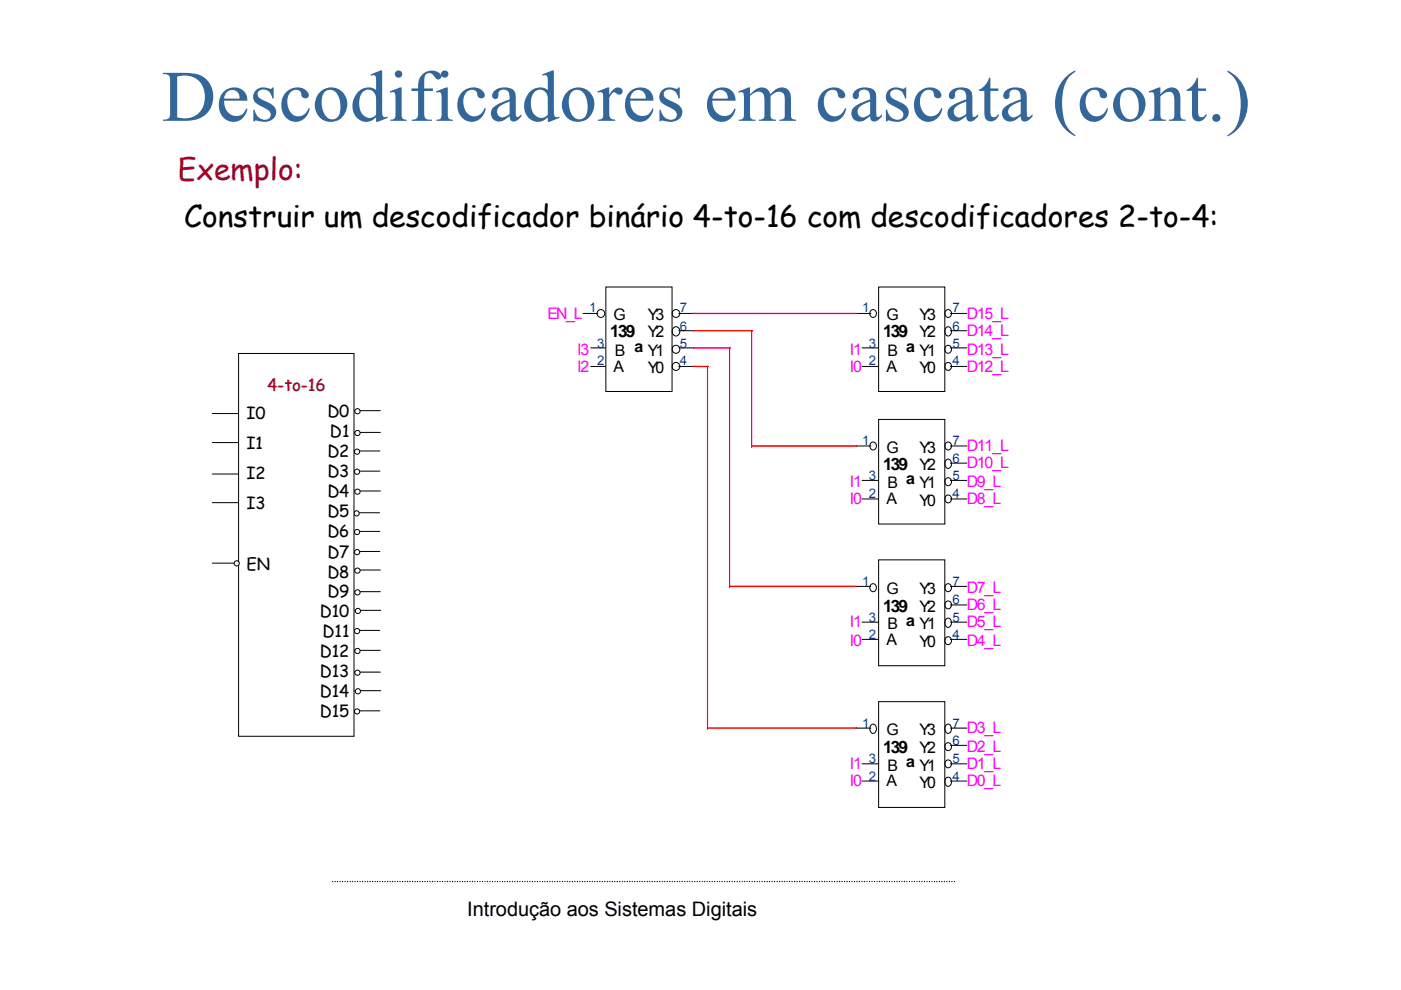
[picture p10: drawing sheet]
<svg xmlns="http://www.w3.org/2000/svg" width="297mm" height="210mm" viewBox="0 0 297 210" stroke-linecap="round" stroke-linejoin="round" font-family="sans-serif">
<path d="M70.4 186.9h.2v.2h-.2zM71 186.9h.1v.2h-.1zM71.5 186.9h.2v.2h-.2zM72 186.9h.2v.2h-.2zM72.6 186.9h.1v.2h-.1zM73.1 186.9h.2v.2h-.2zM73.6 186.9h.2v.2h-.2zM74.1 186.9h.2v.2h-.2zM74.7 186.9h.2v.2h-.2zM75.2 186.9h.2v.2h-.2zM75.7 186.9h.2v.2h-.2zM76.3 186.9h.1v.2h-.1zM76.8 186.9h.2v.2h-.2zM77.3 186.9h.2v.2h-.2zM77.8 186.9h.2v.2h-.2zM78.4 186.9h.2v.2h-.2zM78.9 186.9h.2v.2h-.2zM79.4 186.9h.2v.2h-.2zM80 186.9h.2v.2h-.2zM80.5 186.9h.2v.2h-.2zM81 186.9h.2v.2h-.2zM81.5 186.9h.2v.2h-.2zM82.1 186.9h.2v.2h-.2zM82.6 186.9h.2v.2h-.2zM83.1 186.9h.2v.2h-.2zM83.7 186.9h.2v.2h-.2zM84.2 186.9h.2v.2h-.2zM84.7 186.9h.2v.2h-.2zM85.3 186.9h.1v.2h-.1zM85.8 186.9h.2v.2h-.2zM86.3 186.9h.2v.2h-.2zM86.8 186.9h.2v.2h-.2zM87.4 186.9h.2v.2h-.2zM87.9 186.9h.2v.2h-.2zM88.4 186.9h.2v.2h-.2zM89 186.9h.2v.2h-.2zM89.5 186.9h.2v.2h-.2zM90 186.9h.2v.2h-.2zM90.5 186.9h.2v.2h-.2zM91.1 186.9h.2v.2h-.2zM91.6 186.9h.2v.2h-.2zM92.1 186.9h.2v.2h-.2zM92.7 186.9h.2v.2h-.2zM93.2 186.9h.2v.2h-.2zM93.7 186.9h.2v.2h-.2zM94.3 186.9h.1v.2h-.1zM94.8 186.9h.2v.2h-.2zM95.3 186.9h.2v.2h-.2zM95.8 186.9h.2v.2h-.2zM96.4 186.9h.2v.2h-.2zM96.9 186.9h.2v.2h-.2zM97.4 186.9h.2v.2h-.2zM98 186.9h.1v.2h-.1zM98.5 186.9h.2v.2h-.2zM99 186.9h.2v.2h-.2zM99.5 186.9h.2v.2h-.2zM100.1 186.9h.2v.2h-.2zM100.6 186.9h.2v.2h-.2zM101.1 186.9h.2v.2h-.2zM101.7 186.9h.2v.2h-.2zM102.2 186.9h.2v.2h-.2zM102.7 186.9h.2v.2h-.2zM103.3 186.9h.1v.2h-.1zM103.8 186.9h.2v.2h-.2zM104.3 186.9h.2v.2h-.2zM104.8 186.9h.2v.2h-.2zM105.4 186.9h.2v.2h-.2zM105.9 186.9h.2v.2h-.2zM106.4 186.9h.2v.2h-.2zM107 186.9h.1v.2h-.1zM107.5 186.9h.2v.2h-.2zM108 186.9h.2v.2h-.2zM108.6 186.9h.1v.2h-.1zM109.1 186.9h.2v.2h-.2zM109.6 186.9h.2v.2h-.2zM110.1 186.9h.2v.2h-.2zM110.7 186.9h.1v.2h-.1zM111.2 186.9h.2v.2h-.2zM111.7 186.9h.2v.2h-.2zM112.3 186.9h.1v.2h-.1zM112.8 186.9h.2v.2h-.2zM113.3 186.9h.2v.2h-.2zM113.8 186.9h.2v.2h-.2zM114.4 186.9h.2v.2h-.2zM114.9 186.9h.2v.2h-.2zM115.4 186.9h.2v.2h-.2zM116 186.9h.1v.2h-.1zM116.5 186.9h.2v.2h-.2zM117 186.9h.2v.2h-.2zM117.6 186.9h.1v.2h-.1zM118.1 186.9h.2v.2h-.2zM118.6 186.9h.2v.2h-.2zM119.1 186.9h.2v.2h-.2zM119.7 186.9h.2v.2h-.2zM120.2 186.9h.2v.2h-.2zM120.7 186.9h.2v.2h-.2zM121.3 186.9h.2v.2h-.2zM121.8 186.9h.2v.2h-.2zM122.3 186.9h.2v.2h-.2zM122.8 186.9h.2v.2h-.2zM123.4 186.9h.2v.2h-.2zM123.9 186.9h.2v.2h-.2zM124.4 186.9h.2v.2h-.2zM125 186.9h.2v.2h-.2zM125.5 186.9h.2v.2h-.2zM126 186.9h.2v.2h-.2zM126.5 186.9h.2v.2h-.2zM127.1 186.9h.2v.2h-.2zM127.6 186.9h.2v.2h-.2zM128.1 186.9h.2v.2h-.2zM128.7 186.9h.2v.2h-.2zM129.2 186.9h.2v.2h-.2zM129.7 186.9h.2v.2h-.2zM130.3 186.9h.1v.2h-.1zM130.8 186.9h.2v.2h-.2zM131.3 186.9h.2v.2h-.2zM131.8 186.9h.2v.2h-.2zM132.4 186.9h.2v.2h-.2zM132.9 186.9h.2v.2h-.2zM133.4 186.9h.2v.2h-.2zM134 186.9h.2v.2h-.2zM134.5 186.9h.2v.2h-.2zM135 186.9h.2v.2h-.2zM135.5 186.9h.2v.2h-.2zM136.1 186.9h.2v.2h-.2zM136.6 186.9h.2v.2h-.2zM137.1 186.9h.2v.2h-.2zM137.7 186.9h.2v.2h-.2zM138.2 186.9h.2v.2h-.2zM138.7 186.9h.2v.2h-.2zM139.3 186.9h.1v.2h-.1zM139.8 186.9h.2v.2h-.2zM140.3 186.9h.2v.2h-.2zM140.8 186.9h.2v.2h-.2zM141.4 186.9h.2v.2h-.2zM141.9 186.9h.2v.2h-.2zM142.4 186.9h.2v.2h-.2zM143 186.9h.1v.2h-.1zM143.5 186.9h.2v.2h-.2zM144 186.9h.2v.2h-.2zM144.6 186.9h.1v.2h-.1zM145.1 186.9h.2v.2h-.2zM145.6 186.9h.2v.2h-.2zM146.1 186.9h.2v.2h-.2zM146.7 186.9h.2v.2h-.2zM147.2 186.9h.2v.2h-.2zM147.7 186.9h.2v.2h-.2zM148.3 186.9h.1v.2h-.1zM148.8 186.9h.2v.2h-.2zM149.3 186.9h.2v.2h-.2zM149.8 186.9h.2v.2h-.2zM150.4 186.9h.2v.2h-.2zM150.9 186.9h.2v.2h-.2zM151.4 186.9h.2v.2h-.2zM152 186.9h.1v.2h-.1zM152.5 186.9h.2v.2h-.2zM153 186.9h.2v.2h-.2zM153.6 186.9h.1v.2h-.1zM154.1 186.9h.2v.2h-.2zM154.6 186.9h.2v.2h-.2zM155.1 186.9h.2v.2h-.2zM155.7 186.9h.2v.2h-.2zM156.2 186.9h.2v.2h-.2zM156.7 186.9h.2v.2h-.2zM157.3 186.9h.1v.2h-.1zM157.8 186.9h.2v.2h-.2zM158.3 186.9h.2v.2h-.2zM158.9 186.9h.1v.2h-.1zM159.4 186.9h.2v.2h-.2zM159.9 186.9h.2v.2h-.2zM160.4 186.9h.2v.2h-.2zM161 186.9h.1v.2h-.1zM161.5 186.9h.2v.2h-.2zM162 186.9h.2v.2h-.2zM162.6 186.9h.1v.2h-.1zM163.1 186.9h.2v.2h-.2zM163.6 186.9h.2v.2h-.2zM164.1 186.9h.2v.2h-.2zM164.7 186.9h.2v.2h-.2zM165.2 186.9h.2v.2h-.2zM165.7 186.9h.2v.2h-.2zM166.3 186.9h.2v.2h-.2zM166.8 186.9h.2v.2h-.2zM167.3 186.9h.2v.2h-.2zM167.8 186.9h.2v.2h-.2zM168.4 186.9h.2v.2h-.2zM168.9 186.9h.2v.2h-.2zM169.4 186.9h.2v.2h-.2zM170 186.9h.2v.2h-.2zM170.5 186.9h.2v.2h-.2zM171 186.9h.2v.2h-.2zM171.6 186.9h.1v.2h-.1zM172.1 186.9h.2v.2h-.2zM172.6 186.9h.2v.2h-.2zM173.1 186.9h.2v.2h-.2zM173.7 186.9h.2v.2h-.2zM174.2 186.9h.2v.2h-.2zM174.7 186.9h.2v.2h-.2zM175.3 186.9h.1v.2h-.1zM175.8 186.9h.2v.2h-.2zM176.3 186.9h.2v.2h-.2zM176.8 186.9h.2v.2h-.2zM177.4 186.9h.2v.2h-.2zM177.9 186.9h.2v.2h-.2zM178.4 186.9h.2v.2h-.2zM179 186.9h.2v.2h-.2zM179.5 186.9h.2v.2h-.2zM180 186.9h.2v.2h-.2zM180.5 186.9h.2v.2h-.2zM181.1 186.9h.2v.2h-.2zM181.6 186.9h.2v.2h-.2zM182.1 186.9h.2v.2h-.2zM182.7 186.9h.2v.2h-.2zM183.2 186.9h.2v.2h-.2zM183.7 186.9h.2v.2h-.2zM184.3 186.9h.1v.2h-.1zM184.8 186.9h.2v.2h-.2zM185.3 186.9h.2v.2h-.2zM185.9 186.9h.1v.2h-.1zM186.4 186.9h.2v.2h-.2zM186.9 186.9h.2v.2h-.2zM187.4 186.9h.2v.2h-.2zM188 186.9h.1v.2h-.1zM188.5 186.9h.2v.2h-.2zM189 186.9h.2v.2h-.2zM189.6 186.9h.1v.2h-.1zM190.1 186.9h.2v.2h-.2zM190.6 186.9h.2v.2h-.2zM191.1 186.9h.2v.2h-.2zM191.7 186.9h.2v.2h-.2zM192.2 186.9h.2v.2h-.2zM192.7 186.9h.2v.2h-.2zM193.3 186.9h.1v.2h-.1zM193.8 186.9h.2v.2h-.2zM194.3 186.9h.2v.2h-.2zM194.9 186.9h.1v.2h-.1zM195.4 186.9h.2v.2h-.2zM195.9 186.9h.2v.2h-.2zM196.4 186.9h.2v.2h-.2zM197 186.9h.2v.2h-.2zM197.5 186.9h.2v.2h-.2zM198 186.9h.2v.2h-.2zM198.6 186.9h.1v.2h-.1zM199.1 186.9h.2v.2h-.2zM199.6 186.9h.2v.2h-.2zM200.1 186.9h.2v.2h-.2zM200.7 186.9h.2v.2h-.2zM201.2 186.9h.2v.2h-.2zM201.7 186.9h.2v.2h-.2zM202.3 186.9h.1v.2h-.1z" fill="#000"/>
<path d="M28.6 181h15.6v16h-15.6z" fill="#fff"/>
<path d="M257 25a.86 .86 0 0 1 1.7 0 .86 .86 0 0 1-1.7 0zM214.2 22.7a1.29 1.29 0 0 0-.1 1.9 1.29 1.29 0 0 0 1.9-.2l.4-.2v-2.7l-1.5 .7zM202.6 22.7a1.29 1.29 0 0 0 0 1.9 1.29 1.29 0 0 0 1.9-.2l.4-.2v-2.7l-1.6 .7zM182.2 22.7a1.29 1.29 0 0 0 0 1.9 1.29 1.29 0 0 0 1.9-.2l.4-.2v-2.7l-1.5 .7zM105.8 22.7a1.29 1.29 0 0 0 0 1.9 1.29 1.29 0 0 0 1.9-.2l.4-.2v-2.7l-1.6 .7zM151.6 19.6l-.4 .5-.2 .8h3.3a1.59 1.59 0 0 0-.8-1.6 1.59 1.59 0 0 0-1.9 .3zM134.2 19.6l-.4 .5-.2 .8h3.3a1.59 1.59 0 0 0-.8-1.6 1.59 1.59 0 0 0-1.9 .3zM48.1 19.6l-.4 .5-.2 .8h3.3a1.59 1.59 0 0 0-.8-1.6 1.59 1.59 0 0 0-1.9 .3zM238.2 19.4a4.4 4.4 0 0 0 .7 5.7 1.78 1.78 0 0 0 2.5-1.9 4.2 4.2 0 0 0-1.4-4l-1.1-.1zM121.3 19.4a4.4 4.4 0 0 0 .8 5.7 1.78 1.78 0 0 0 2.5-1.9 4.2 4.2 0 0 0-1.5-4l-1-.1zM68.9 19.4a4.4 4.4 0 0 0 .8 5.7 1.77 1.77 0 0 0 2.5-1.9 4.2 4.2 0 0 0-1.5-4l-1-.1zM113.3 19.6a3.9 3.9 0 0 0 .5 5.1l.6 .3a1.76 1.76 0 0 0 1.7-.7v-.6a11 11 0 0 0-.2-3.8 1.55 1.55 0 0 0-2.6-.3zM76.9 19.6a3.9 3.9 0 0 0 .5 5.1l.6 .3a1.74 1.74 0 0 0 1.7-.7v-.6a11 11 0 0 0-.2-3.8 1.55 1.55 0 0 0-2.6-.3zM243.5 19.4l2.5-.9v1.5a2.75 2.75 0 0 1 3.2-1.3 2.71 2.71 0 0 1 1.1 2.9v2.5a.95 .95 0 0 0 .1 1 .95 .95 0 0 0 1 .3v.2h-.6h-3v-.2a.95 .95 0 0 0 1-.3 .95 .95 0 0 0 .2-1v-1.4a4.7 4.7 0 0 0-.4-3 1.97 1.97 0 0 0-2.6 .7v3.7a.97 .97 0 0 0 .2 1 .97 .97 0 0 0 1 .3v.2h-.6h-3v-.2a.96 .96 0 0 0 1.1-1.3v-1.6a5.8 5.8 0 0 0-.2-2.9l-.9 .1zM237.2 19.4a3.5 3.5 0 0 1 4.5 0 3.5 3.5 0 0 1 .7 4.5 3.4 3.4 0 0 1-4.5 1.7 3.4 3.4 0 0 1-1.7-4.5l.5-1.1zM229.9 19.6a2.96 2.96 0 0 1 4.8 .3 .8 .8 0 0 1-.8 1 .8 .8 0 0 1-.8-.9 1.27 1.27 0 0 0-1-1 1.27 1.27 0 0 0-1.3 .6 3.5 3.5 0 0 0 .9 4.9 2.3 2.3 0 0 0 3-1.6l.2 .1a3 3 0 0 1-3.1 2.8 3 3 0 0 1-2.9-3.1v-1l.3-1zM213.1 19.4a3.3 3.3 0 0 1 4.3 0 8 8 0 0 1 .3 3.4 2.54 2.54 0 0 0 .3 2h.3l.6-.6v.2a1.61 1.61 0 0 1-2.3 1.1l-.2-.9a2.92 2.92 0 0 1-2.9 1.1 1.87 1.87 0 0 1-1.1-1.9 1.87 1.87 0 0 1 1.4-1.6l2.6-1.1a1.72 1.72 0 0 0-1-2.1 1.11 1.11 0 0 0-1.2 .3 1.11 1.11 0 0 0-.2 1.2 .69 .69 0 0 1-.9 .5 .69 .69 0 0 1-.4-1zM201.5 19.4a3.3 3.3 0 0 1 4.4 0 13.2 13.2 0 0 1 .3 4.3v.3a.52 .52 0 0 0 .2 .8 .52 .52 0 0 0 .7-.3l.3-.3v.2a1.61 1.61 0 0 1-2.3 1.1l-.2-.9a2.92 2.92 0 0 1-3 1.1 1.87 1.87 0 0 1-1-1.9 1.87 1.87 0 0 1 1.3-1.6l2.7-1.1a1.72 1.72 0 0 0-1-2.1 1.12 1.12 0 0 0-1.2 .3 1.12 1.12 0 0 0-.2 1.2 .69 .69 0 0 1-1 .5 .69 .69 0 0 1-.3-1zM194.8 19.6a2.95 2.95 0 0 1 4.8 .3 .79 .79 0 0 1-.8 1 .79 .79 0 0 1-.8-.9 1.27 1.27 0 0 0-1-1 1.27 1.27 0 0 0-1.3 .6 3.5 3.5 0 0 0 .9 4.9 2.28 2.28 0 0 0 3-1.6l.2 .1a3 3 0 0 1-3.1 2.8 3 3 0 0 1-2.9-3.1v-1l.2-1zM188.4 19.1a3.8 3.8 0 0 1 3.2-.3l.3-.3h.2v2.4h-.2a1.87 1.87 0 0 0-2.8-1.6 1.07 1.07 0 0 0 .5 1.8l.4 .2a5.9 5.9 0 0 1 2.5 1.7 2.24 2.24 0 0 1-.6 2.3 2.24 2.24 0 0 1-2.3 .5l-1.2-.3-.6 .2v-2.4h.3a2.14 2.14 0 0 0 3.1 1.8 1.21 1.21 0 0 0-.6-2 5 5 0 0 1-2.7-2l-.1-.5a1.9 1.9 0 0 1 .6-1.5zM181.2 19.4a3.3 3.3 0 0 1 4.3 0 12.7 12.7 0 0 1 .3 4.3v.3a.52 .52 0 0 0 .2 .8 .52 .52 0 0 0 .7-.3l.3-.3v.2a1.61 1.61 0 0 1-2.3 1.1l-.2-.9a2.92 2.92 0 0 1-3 1.1 1.88 1.88 0 0 1-1-1.9 1.88 1.88 0 0 1 1.4-1.6l2.6-1.1a1.71 1.71 0 0 0-1-2.1 1.12 1.12 0 0 0-1.2 .3 1.12 1.12 0 0 0-.2 1.2 .69 .69 0 0 1-1 .5 .69 .69 0 0 1-.3-1zM174.4 19.6a2.96 2.96 0 0 1 4.8 .3 .79 .79 0 0 1-.8 1 .79 .79 0 0 1-.8-.9 1.33 1.33 0 0 0-1.2-1 1.33 1.33 0 0 0-1.3 .9 3.5 3.5 0 0 0 1.1 4.6 2.29 2.29 0 0 0 3-1.6l.2 .1a3 3 0 0 1-3.1 2.8 3 3 0 0 1-2.9-3.1v-1l.2-1zM156.5 19.4l2.2-.9h.3v1.5a2.96 2.96 0 0 1 3.4-1.2l.7 .6 .2 .6a2.73 2.73 0 0 1 3.5-1.2 2.72 2.72 0 0 1 .9 2.8v2.5a.95 .95 0 0 0 1.1 1.3v.2h-.6h-3v-.2a.96 .96 0 0 0 1-.3 .96 .96 0 0 0 .2-1v-1.5a4.3 4.3 0 0 0-.4-2.9 2.05 2.05 0 0 0-2.6 .8v3.6a.97 .97 0 0 0 .1 1 .97 .97 0 0 0 1 .3v.2h-.6h-3v-.2a.96 .96 0 0 0 1-.3 .96 .96 0 0 0 .2-1v-1a7.7 7.7 0 0 0-.3-3.2 1.74 1.74 0 0 0-2.6 .3l-.2 .2v3.7a.97 .97 0 0 0 .2 1 .97 .97 0 0 0 1 .3v.2h-.6h-2.9v-.2a.94 .94 0 0 0 .9-.3 .94 .94 0 0 0 .1-1v-1.6a6.2 6.2 0 0 0-.2-2.9l-.8 .1zM140.4 19.1a3.8 3.8 0 0 1 3.2-.3l.3-.3h.2v2.4h-.2a1.82 1.82 0 0 0-1.1-1.7 1.82 1.82 0 0 0-1.9 .3 1.3 1.3 0 0 0 1 1.8 5.8 5.8 0 0 1 2.6 1.7 2.26 2.26 0 0 1-.6 2.3 2.26 2.26 0 0 1-2.3 .5l-1.2-.3-.6 .2v-2.4h.3a2.12 2.12 0 0 0 3.1 1.8 1.21 1.21 0 0 0-.6-2 5 5 0 0 1-2.7-2l-.1-.5a1.92 1.92 0 0 1 .6-1.5zM126.7 19.4l2.1-.9h.4v1.6a1.99 1.99 0 0 1 2.3-1.4 .78 .78 0 0 1 .3 1.2 .78 .78 0 0 1-1.3-.2l-.2-.1a1.52 1.52 0 0 0-1.1 1.7v.5a7.1 7.1 0 0 0 .2 3.2l.5 .3 .5 .1v.2h-3.6v-.2a.96 .96 0 0 0 1.1-1.3v-1.6a5.5 5.5 0 0 0-.2-2.8h-.9zM120.3 19.4a3.5 3.5 0 0 1 4.6 0 3.5 3.5 0 0 1 .7 4.5 3.4 3.4 0 0 1-4.5 1.7 3.4 3.4 0 0 1-1.8-4.5l.5-1.1zM104.7 19.4a3.3 3.3 0 0 1 4.4 0 12.7 12.7 0 0 1 .2 4.3l.1 .3a.52 .52 0 0 0 .2 .8 .52 .52 0 0 0 .7-.3l.3-.3v.2a1.61 1.61 0 0 1-2.3 1.1l-.2-.9a2.92 2.92 0 0 1-3 1.1 1.88 1.88 0 0 1-1-1.9 1.88 1.88 0 0 1 1.3-1.6l2.7-1.1a1.71 1.71 0 0 0-1.1-2.1 1.12 1.12 0 0 0-1.1 .3 1.12 1.12 0 0 0-.3 1.2 .69 .69 0 0 1-.9 .5 .69 .69 0 0 1-.3-1zM98 19.6a2.97 2.97 0 0 1 4.7 .3 .79 .79 0 0 1-.7 1 .79 .79 0 0 1-.8-.9 1.33 1.33 0 0 0-1.3-1 1.33 1.33 0 0 0-1.3 .9 3.5 3.5 0 0 0 1.2 4.6 2.29 2.29 0 0 0 3-1.6l.2 .1a3 3 0 0 1-3.1 2.8 3 3 0 0 1-2.9-3.1v-1l.2-1zM92.4 19.4l2.2-.9h.3v2.8a10.6 10.6 0 0 0 .2 3.8l.2 .2 .7 .1v.2h-3.5v-.2a.95 .95 0 0 0 1.1-1.3v-1.6a5.5 5.5 0 0 0-.2-2.9l-.9 .1zM82.7 19.4l2.1-.9h.4v2.8a10.6 10.6 0 0 0 .1 3.8l.2 .2 .7 .1v.2h-3.4v-.2a.95 .95 0 0 0 1.1-1.3v-1.6a5.5 5.5 0 0 0-.3-2.9l-.8 .1zM67.9 19.4a3.5 3.5 0 0 1 4.6 0 3.5 3.5 0 0 1 .7 4.5 3.4 3.4 0 0 1-4.5 1.7 3.4 3.4 0 0 1-1.8-4.5l.5-1.1zM60.7 19.6a2.96 2.96 0 0 1 4.7 .3 .8 .8 0 0 1-.7 1 .8 .8 0 0 1-.8-.9 1.27 1.27 0 0 0-1.1-1 1.27 1.27 0 0 0-1.3 .6 3.5 3.5 0 0 0 1 4.9 2.28 2.28 0 0 0 2.9-1.6l.3 .1a3 3 0 0 1-3.2 2.8 3 3 0 0 1-2.8-3.1v-1l.2-1zM54.3 19.1a3.8 3.8 0 0 1 3.2-.3l.3-.3h.2v2.4h-.2a1.82 1.82 0 0 0-1.1-1.7 1.82 1.82 0 0 0-2 .3 1.3 1.3 0 0 0 1.1 1.8 5.8 5.8 0 0 1 2.6 1.7 2.26 2.26 0 0 1-.6 2.3 2.26 2.26 0 0 1-2.3 .5l-1.3-.3-.5 .2v-2.4h.3a2.12 2.12 0 0 0 3.1 1.8 1.21 1.21 0 0 0-.6-2 5 5 0 0 1-2.7-2l-.1-.5a1.92 1.92 0 0 1 .6-1.5zM150.9 19.5a2.87 2.87 0 0 1 3.1-.9 2.87 2.87 0 0 1 2 2.8h-5a2.7 2.7 0 0 0 3.6 3l.5-.4 .6-1 .3 .1a3 3 0 0 1-3.2 2.7 3 3 0 0 1-2.9-3v-1.1l.2-1zM133.5 19.5a2.87 2.87 0 0 1 3.1-.9 2.87 2.87 0 0 1 2 2.8h-5a2.7 2.7 0 0 0 3.6 3l.5-.4 .6-1 .3 .1a3 3 0 0 1-3.2 2.7 3 3 0 0 1-2.9-3v-1.1l.2-1zM47.3 19.5a2.87 2.87 0 0 1 3.2-.9 2.87 2.87 0 0 1 1.9 2.8h-4.9a2.7 2.7 0 0 0 3.6 3l.5-.4 .6-1 .2 .1a3 3 0 0 1-3.1 2.7 3 3 0 0 1-2.9-3v-1.1l.2-1zM253.8 16.5h.2v2.3h1.7v.5h-1.7v4.4a.84 .84 0 0 0 .5 1.1 .84 .84 0 0 0 1.1-.5h.3a1.71 1.71 0 0 1-2.9 .9l-.3-.9v-5h-1.1v-.3a4.1 4.1 0 0 0 2.2-2.5zM209.7 16.5h.3v2.3h1.7v.5h-1.7v4.4a.84 .84 0 0 0 .5 1.1 .84 .84 0 0 0 1.1-.5h.3a1.71 1.71 0 0 1-2.9 .9 6 6 0 0 1-.3-3.3v-2.6h-1.1v-.3a4.1 4.1 0 0 0 2.1-2.5zM37.6 16.2v8.7a4.4 4.4 0 0 0 5.8-5 4.3 4.3 0 0 0-5.8-3.7zM34.5 15.5h2.5a12.5 12.5 0 0 1 5.9 .7 5.1 5.1 0 0 1 2.1 5.7 5.1 5.1 0 0 1-4.9 3.7h-5.6v-.2a1.19 1.19 0 0 0 1.3-.3 1.19 1.19 0 0 0 .3-1.3v-6.5a1.19 1.19 0 0 0-.3-1.3 1.19 1.19 0 0 0-1.3-.3zM89.4 15.9a2.63 2.63 0 0 1 4.1 .1 .68 .68 0 0 1-.4 .8 .68 .68 0 0 1-.8-.4 1.19 1.19 0 0 0-1-.9 1.19 1.19 0 0 0-1.2 .5l-.2 2.8h1.9v.5h-1.9v1.9a11.2 11.2 0 0 0 .2 3.8l.5 .3 1 .1v.2h-4.3v-.2a1.16 1.16 0 0 0 1.3-1.6v-4.5h-1.4v-.5h1.4v-.2a3.8 3.8 0 0 1 .8-2.7zM260.2 14.9a7.8 7.8 0 0 1 4.4 7 7.8 7.8 0 0 1-4.4 7v-.1a6.4 6.4 0 0 0 2.1-2.3 12.5 12.5 0 0 0-.3-9.5l-.7-.9-1.1-.8zM226 16.3l1-.8 1-.6v.4a6.2 6.2 0 0 0-2.8 5.5 9.8 9.8 0 0 0 1.5 6.7l1.3 1.2v.2a7.9 7.9 0 0 1-2-12.6zM115 15.8l2.1-.9h.3v9a.72 .72 0 0 0 .3 .9 .72 .72 0 0 0 .9-.1v.3l-2.1 .8h-.4v-.9a2.84 2.84 0 0 1-3.1 .8 2.84 2.84 0 0 1-1.8-2.6 3.8 3.8 0 0 1 3.8-4.5l1.1 .5v-2.2a.69 .69 0 0 0-.2-.8 .69 .69 0 0 0-.8 0zM93.5 15.7a.8 .8 0 0 1 1.6 0 .8 .8 0 0 1-1.6 0zM83.7 15.7a.8 .8 0 0 1 1.6 0 .8 .8 0 0 1-1.6 0zM78.5 15.8l2.2-.9h.3v9a.72 .72 0 0 0 .3 .9 .72 .72 0 0 0 .8-.1l.1 .3-2.1 .8h-.4v-.9a2.84 2.84 0 0 1-3.1 .8 2.84 2.84 0 0 1-1.8-2.6 3.8 3.8 0 0 1 3.8-4.5l1.1 .5v-2.2a.7 .7 0 0 0-.2-.8 .7 .7 0 0 0-.8 0z" fill-rule="evenodd" fill="#369"/>
<path d="M41.1 70.9h43.5v87.1h-43.5z" fill="#fff"/>
<path d="M75.1 87.1h5.5" fill="none" stroke="#000" stroke-width=".21"/>
<circle cx="75.8" cy="87.2" r=".56" fill="#fff"/>
<g fill="none" stroke="#000" stroke-width=".21">
<path d="M75.1 91.7h5.5"/>
<circle cx="75.8" cy="87.2" r=".56"/>
</g>
<circle cx="75.8" cy="91.8" r=".56" fill="#fff"/>
<g fill="none" stroke="#000" stroke-width=".21">
<path d="M75 95.7h5.6"/>
<circle cx="75.8" cy="91.8" r=".56"/>
</g>
<circle cx="75.7" cy="95.8" r=".55" fill="#fff"/>
<g fill="none" stroke="#000" stroke-width=".21">
<path d="M75 99.9h5.6"/>
<circle cx="75.7" cy="95.8" r=".55"/>
</g>
<circle cx="75.7" cy="100.1" r=".55" fill="#fff"/>
<g fill="none" stroke="#000" stroke-width=".21">
<path d="M75.1 104.1h5.5"/>
<circle cx="75.7" cy="100.1" r=".55"/>
</g>
<circle cx="75.8" cy="104.3" r=".55" fill="#fff"/>
<g fill="none" stroke="#000" stroke-width=".21">
<path d="M74.9 108.8h5.6"/>
<circle cx="75.8" cy="104.3" r=".55"/>
</g>
<circle cx="75.6" cy="108.9" r=".55" fill="#fff"/>
<g fill="none" stroke="#000" stroke-width=".21">
<path d="M75 112.7h5.6"/>
<circle cx="75.6" cy="108.9" r=".55"/>
</g>
<circle cx="75.7" cy="112.8" r=".55" fill="#fff"/>
<g fill="none" stroke="#000" stroke-width=".21">
<path d="M75 117h5.6"/>
<circle cx="75.7" cy="112.8" r=".55"/>
</g>
<circle cx="75.7" cy="117.1" r=".56" fill="#fff"/>
<g fill="none" stroke="#000" stroke-width=".21">
<path d="M75.1 120.9h5.5"/>
<circle cx="75.7" cy="117.1" r=".56"/>
</g>
<circle cx="75.8" cy="121" r=".55" fill="#fff"/>
<g fill="none" stroke="#000" stroke-width=".21">
<path d="M75.1 125.5h5.5"/>
<circle cx="75.8" cy="121" r=".55"/>
</g>
<circle cx="75.8" cy="125.6" r=".55" fill="#fff"/>
<g fill="none" stroke="#000" stroke-width=".21">
<path d="M75.2 129.5h5.5"/>
<circle cx="75.8" cy="125.6" r=".55"/>
</g>
<circle cx="75.9" cy="129.6" r=".55" fill="#fff"/>
<g fill="none" stroke="#000" stroke-width=".21">
<path d="M75 133.7h5.6"/>
<circle cx="75.9" cy="129.6" r=".55"/>
</g>
<circle cx="75.7" cy="133.9" r=".55" fill="#fff"/>
<g fill="none" stroke="#000" stroke-width=".21">
<path d="M75.1 137.9h5.5"/>
<circle cx="75.7" cy="133.9" r=".55"/>
</g>
<circle cx="75.8" cy="138.1" r=".55" fill="#fff"/>
<g fill="none" stroke="#000" stroke-width=".21">
<path d="M75.1 142.6h5.5"/>
<circle cx="75.8" cy="138.1" r=".55"/>
</g>
<circle cx="75.8" cy="142.7" r=".55" fill="#fff"/>
<g fill="none" stroke="#000" stroke-width=".21">
<path d="M75.2 146.5h5.5"/>
<circle cx="75.8" cy="142.7" r=".55"/>
</g>
<circle cx="75.9" cy="146.6" r=".55" fill="#fff"/>
<g fill="none" stroke="#000" stroke-width=".21">
<path d="M75 150.8h5.6"/>
<circle cx="75.9" cy="146.6" r=".55"/>
</g>
<circle cx="75.7" cy="150.9" r=".55" fill="#fff"/>
<circle cx="75.7" cy="150.9" r=".55" fill="none" stroke="#000" stroke-width=".21"/>
<path d="M50.6 75h24.5v81.2h-24.5z" fill="#fff"/>
<path d="M50.6 75h24.5v81.2h-24.5zM45 93.9h5.6M45 87.7h5.6M45 106.6h5.6M45 100.5h5.6M45 119.4h5.6" fill="none" stroke="#000" stroke-width=".21"/>
<circle cx="50.2" cy="119.5" r=".55" fill="#fff"/>
<circle cx="50.2" cy="119.5" r=".55" fill="none" stroke="#000" stroke-width=".21"/>
<path d="M128.9 61.2h13.4v21.6h-13.4z" fill="#fff"/>
<g fill="none" stroke="#000" stroke-width=".21">
<path d="M128.5 60.9h14v22.1h-14zM142.7 69.6a.9 .9 0 0 1 1.3 .1 .9 .9 0 0 1-.1 1.3 .9 .9 0 0 1-1.3-.1 .9 .9 0 0 1 .1-1.3z"/>
<circle cx="127.4" cy="66.5" r=".82"/>
<circle cx="143.3" cy="77.7" r=".83"/>
<circle cx="143.3" cy="74.1" r=".83"/>
<circle cx="143.3" cy="66.5" r=".82"/>
</g>
<path d="M186.5 61.2h13.4v21.6h-13.4z" fill="#fff"/>
<path d="M184.6 65.9a.75 .75 0 0 1 1 .1 .75 .75 0 0 1 0 1 .75 .75 0 0 1-1 .1 .98 .98 0 0 1 0-1.2zM186.3 60.9h14v22.1h-14zM200.5 77.1a.75 .75 0 0 1 1 .1 .75 .75 0 0 1 0 1 .75 .75 0 0 1-1 .1 1.01 1.01 0 0 1 0-1.2zM200.5 73.5a.75 .75 0 0 1 1 .1 .75 .75 0 0 1 0 1 .75 .75 0 0 1-1 .1 1.01 1.01 0 0 1 0-1.2zM200.5 69.6a.7 .7 0 0 1 .9-.2 .7 .7 0 0 1 .3 .9 .74 .74 0 0 1-.7 1 .74 .74 0 0 1-.7-1zM200.5 65.9a.75 .75 0 0 1 1 .1 .75 .75 0 0 1 0 1 .75 .75 0 0 1-1 .1 .98 .98 0 0 1 0-1.2z" fill="none" stroke="#000" stroke-width=".21"/>
<path d="M186.5 89.3h13.4v21.6h-13.4z" fill="#fff"/>
<path d="M184.6 94a.75 .75 0 0 1 1 .1 .75 .75 0 0 1 0 1 .75 .75 0 0 1-1 .1 1.01 1.01 0 0 1 0-1.2zM186.3 89h14v22.1h-14zM200.5 97.7a.7 .7 0 0 1 .9-.2 .7 .7 0 0 1 .3 .9 .74 .74 0 0 1-.7 1 .74 .74 0 0 1-.7-1zM200.5 94a.75 .75 0 0 1 1 .1 .75 .75 0 0 1 0 1 .75 .75 0 0 1-1 .1 1.01 1.01 0 0 1 0-1.2zM200.5 105.2a.75 .75 0 0 1 1 .1 .75 .75 0 0 1 0 1 .75 .75 0 0 1-1 .1 .98 .98 0 0 1 0-1.2zM200.5 101.6a.75 .75 0 0 1 1 .1 .75 .75 0 0 1 0 1 .75 .75 0 0 1-1 .1 1.01 1.01 0 0 1 0-1.2z" fill="none" stroke="#000" stroke-width=".21"/>
<path d="M186.5 119.3h13.4v21.6h-13.4z" fill="#fff"/>
<path d="M186.3 118.7h14v22.5h-14zM184.6 124a.75 .75 0 0 1 1 .1 .75 .75 0 0 1 0 1.1 .75 .75 0 0 1-1 0 1.01 1.01 0 0 1 0-1.2zM200.5 135.3a.75 .75 0 0 1 1 .1 .75 .75 0 0 1 0 1 .75 .75 0 0 1-1 .1 1.01 1.01 0 0 1 0-1.2zM200.5 131.4a.7 .7 0 0 1 .9-.2 .7 .7 0 0 1 .3 .9 .74 .74 0 0 1-.7 1 .74 .74 0 0 1-.7-1zM200.5 127.7a.75 .75 0 0 1 1 .1 .75 .75 0 0 1 0 1 .75 .75 0 0 1-1 .1 .98 .98 0 0 1 0-1.2zM200.5 124a.75 .75 0 0 1 1 .1 .75 .75 0 0 1 0 1.1 .75 .75 0 0 1-1 0 1.01 1.01 0 0 1 0-1.2z" fill="none" stroke="#000" stroke-width=".21"/>
<path d="M186.5 149.1h13.4v21.6h-13.4z" fill="#fff"/>
<g fill="none" stroke="#000" stroke-width=".21">
<path d="M123.5 66.5h3.3M125.2 77.7h3.3M125.2 73.8h3.3M143.9 73.8h3.3M143.9 70.1h3.3M143.9 77.7h3.3M143.9 66.5h3.3M181.4 66.5h3.3M182.8 77.7h3.5M182.8 73.8h3.5M201.5 77.7h3.5M201.5 73.8h3.5"/>
<path d="M201.5 66.5h3.5M201.5 70.1h3.5M181.4 94.6h3.3M201.5 94.6h3.5M201.5 98.2h3.5M182.8 105.8h3.5M182.8 101.9h3.5M201.5 105.8h3.5M201.5 101.9h3.5M181.4 124.4h3.3M182.8 135.6h3.5M182.8 132h3.5"/>
<path d="M201.5 124.4h3.5M201.5 135.6h3.5M201.5 132h3.5M201.5 128.3h3.5M181.4 154.4h3.3M184.6 153.9a.7 .7 0 0 1 .9-.2 .7 .7 0 0 1 .3 .9 .74 .74 0 0 1-.7 1 .74 .74 0 0 1-.7-1zM186.3 148.8h14v22.5h-14zM200.5 157.8a.75 .75 0 0 1 1 .1 .75 .75 0 0 1 0 1 .75 .75 0 0 1-1 .1 1.01 1.01 0 0 1 0-1.2zM200.5 153.9a.7 .7 0 0 1 .9-.2 .7 .7 0 0 1 .3 .9 .74 .74 0 0 1-.7 1 .74 .74 0 0 1-.7-1zM201.5 154.4h3.5M201.5 158.1h3.5M182.8 165.7h3.5"/>
<path d="M182.8 162h3.5M200.5 165.1a.7 .7 0 0 1 .9-.1 .7 .7 0 0 1 .3 .8 .74 .74 0 0 1-.7 1 .74 .74 0 0 1-.7-1zM200.5 161.4a.75 .75 0 0 1 1 .1 .75 .75 0 0 1 0 1 .75 .75 0 0 1-1 .1 .98 .98 0 0 1 0-1.2zM201.5 165.7h3.5M201.5 162h3.5"/>
</g>
<path d="M147 73.8h7.9M147 70.1h12.6M147 66.5h34.6M147 77.7h3.2M150 77.7v77M154.7 73.8v50.8M159.4 70.1v24.8M159.4 94.6h22.2M154.7 124.4h26.9M150 154.4h31.6" fill="none" stroke="#f00" stroke-width=".26"/>
<text font-size="6.3" fill="#a50021" x="37.7" y="38.3">Exemplo:</text>
<text font-size="6.3" x="39" y="48.1">Construir um descodificador binário 4-to-16 com descodificadores 2-to-4:</text>
<text font-size="4.2" x="99.1" y="194.4">Introdução aos Sistemas Digitais</text>
<g font-size="3.7">
<text x="129.4" y="71.5">139</text>
<text x="187.2" y="71.5">139</text>
<text x="187.2" y="99.7">139</text>
<text x="187.2" y="129.7">139</text>
<text x="187.2" y="159.8">139</text>
</g>
<text font-size="3.5" fill="#c0c0c0" x="56.8" y="83">4-to-16</text>
<g font-size="3.5">
<text x="52.3" y="88.9">I0</text>
<text x="69.4" y="88.5">D0</text>
<text x="52.3" y="95.3">I1</text>
<text x="70" y="92.8">D1</text>
<text x="52.3" y="101.7">I2</text>
<text x="69.4" y="97">D2</text>
<text x="69.4" y="101.3">D3</text>
<text x="69.4" y="105.5">D4</text>
<text x="52.3" y="108">I3</text>
<text x="69.4" y="109.7">D5</text>
<text x="69.4" y="114">D6</text>
<text x="69.4" y="118.3">D7</text>
<text x="52.3" y="120.8">EN</text>
<text x="69.4" y="122.5">D8</text>
<text x="67.8" y="131">D10</text>
<text x="69.4" y="126.7">D9</text>
<text x="68.4" y="135.2">D11</text>
<text x="67.8" y="139.4">D12</text>
<text x="67.8" y="143.7">D13</text>
<text x="67.8" y="147.9">D14</text>
<text x="67.8" y="152.1">D15</text>
</g>
<g font-size="3.4" fill="#f0f">
<text x="116.1" y="67.6">EN_L</text>
<text x="205" y="71.3">D14_L</text>
<text x="205" y="67.6">D15_L</text>
<text x="122.4" y="75.2">I3</text>
<text x="180.2" y="75.2">I1</text>
<text x="205" y="75.2">D13_L</text>
<text x="122.4" y="78.8">I2</text>
<text x="180.2" y="78.8">I0</text>
<text x="205" y="78.8">D12_L</text>
<text x="205" y="95.7">D11_L</text>
<text x="205" y="99.4">D10_L</text>
<text x="180.2" y="107">I0</text>
<text x="180.2" y="103.3">I1</text>
<text x="205" y="107">D8_L</text>
<text x="205" y="103.3">D9_L</text>
<text x="205" y="125.8">D7_L</text>
<text x="205" y="129.4">D6_L</text>
<text x="180.2" y="137">I0</text>
<text x="180.2" y="133.1">I1</text>
<text x="205" y="137">D4_L</text>
<text x="205" y="133.1">D5_L</text>
<text x="205" y="155.6">D3_L</text>
<text x="205" y="159.5">D2_L</text>
<text x="180.2" y="166.8">I0</text>
<text x="180.2" y="163.2">I1</text>
<text x="205" y="166.8">D0_L</text>
<text x="205" y="163.2">D1_L</text>
</g>
<g font-size="3.4">
<text x="130.1" y="67.9">G</text>
<text x="137.4" y="67.9">Y3</text>
<text x="137.4" y="71.5">Y2</text>
<text x="187.9" y="67.9">G</text>
<text x="195" y="67.9">Y3</text>
<text x="195" y="71.5">Y2</text>
<text x="130.3" y="75.5">B</text>
<text x="134.6" y="74.6">a</text>
<text x="137.4" y="75.5">Y1</text>
<text x="188.2" y="75.5">B</text>
<text x="192.1" y="74.6">a</text>
<text x="195" y="75.5">Y1</text>
<text x="130.1" y="78.8">A</text>
<text x="137.4" y="79.1">Y0</text>
<text x="187.9" y="78.8">A</text>
<text x="195" y="79.1">Y0</text>
<text x="187.9" y="96">G</text>
<text x="195" y="96">Y3</text>
<text x="195" y="99.7">Y2</text>
<text x="187.9" y="107">A</text>
<text x="188.2" y="103.6">B a Y1</text>
<text x="195" y="107.2">Y0</text>
<text x="187.9" y="126">G</text>
<text x="195" y="126">Y3</text>
<text x="195" y="129.7">Y2</text>
<text x="187.9" y="136.7">A</text>
<text x="188.2" y="133.4">B a Y1</text>
<text x="195" y="137.3">Y0</text>
<text x="187.9" y="155.8">G</text>
<text x="195" y="155.8">Y3</text>
<text x="195" y="159.8">Y2</text>
<text x="187.9" y="166.8">A</text>
<text x="188.2" y="163.4">B</text>
<text x="192.1" y="162.6">a</text>
<text x="195" y="163.4">Y1</text>
<text x="195" y="167.1">Y0</text>
</g>
<g font-size="2.8" fill="#00f">
<text x="124.9" y="66.2">1</text>
<text x="144.1" y="70.1">6</text>
<text x="144.1" y="66.2">7</text>
<text x="182.8" y="66.2">1</text>
<text x="202" y="70.1">6</text>
<text x="202" y="66.2">7</text>
<text x="126.6" y="77.4">2</text>
<text x="126.6" y="73.8">3</text>
<text x="144.1" y="77.4">4</text>
<text x="144.1" y="73.8">5</text>
<text x="184.2" y="77.4">2</text>
<text x="184.2" y="73.8">3</text>
<text x="202" y="77.4">4</text>
<text x="202" y="73.8">5</text>
<text x="182.8" y="94.3">1</text>
<text x="202" y="94.3">7</text>
<text x="184.2" y="101.9">3</text>
<text x="202" y="101.9">5</text>
<text x="202" y="98.2">6</text>
<text x="184.2" y="105.5">2</text>
<text x="202" y="105.5">4</text>
<text x="182.8" y="124.4">1</text>
<text x="202" y="124.4">7</text>
<text x="184.2" y="132">3</text>
<text x="202" y="132">5</text>
<text x="202" y="128">6</text>
<text x="184.2" y="135.6">2</text>
<text x="202" y="135.6">4</text>
<text x="182.8" y="154.4">1</text>
<text x="202" y="154.4">7</text>
<text x="184.2" y="161.7">3</text>
<text x="202" y="161.7">5</text>
<text x="202" y="158.1">6</text>
<text x="184.2" y="165.7">2</text>
<text x="202" y="165.7">4</text>
</g>
</svg>
